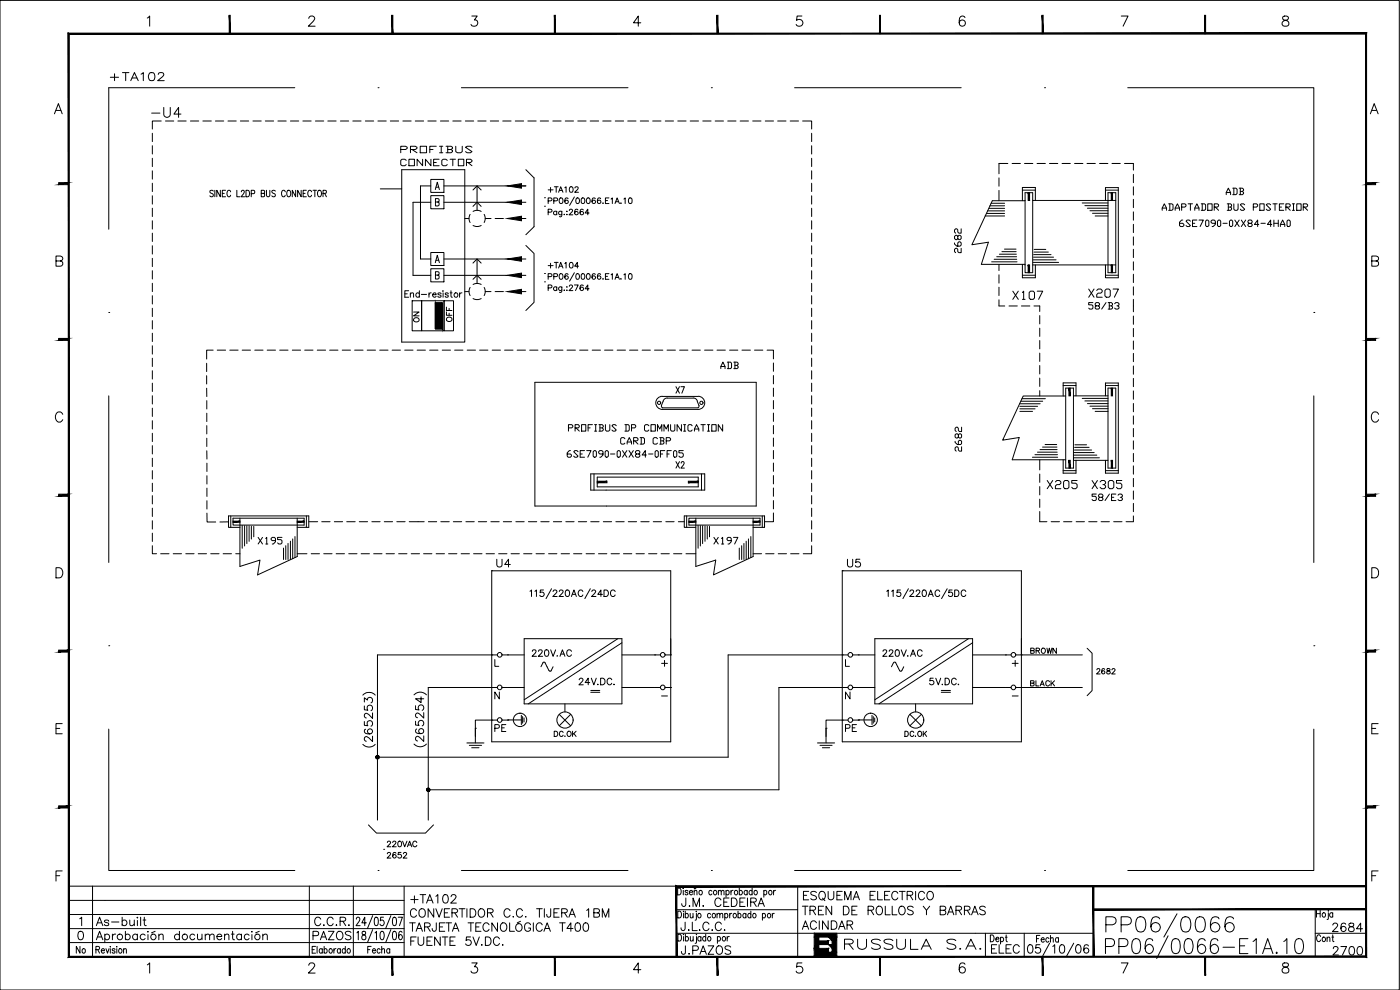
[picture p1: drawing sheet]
<svg xmlns="http://www.w3.org/2000/svg" width="420mm" height="297mm" viewBox="0 0 420 297" stroke-linecap="round" stroke-linejoin="round" font-family="sans-serif">
<!-- layer: 0 -->
<g fill="none" stroke="#000" stroke-width=".3">
<path d="M45.7 40v2.5M48.4 36.3h-2.7v2.4M57.1 36.3h2.5M60.9 36.3h2.5M64.6 36.3h2.5M68.4 36.3h2.5M72.1 36.3h2.5M75.9 36.3h2.5M79.6 36.3h2.5M83.4 36.3h2.5M87.2 36.3h2.5M90.9 36.3h2.5"/>
<path d="M94.7 36.3h2.5M98.4 36.3h2.5M102.2 36.3h2.4M105.9 36.3h2.5M109.6 36.3h2.5M113.4 36.3h2.5M117.1 36.3h2.5M120.9 36.3h2.5M124.6 36.3h2.5M128.4 36.3h2.5M132.2 36.3h2.5M135.9 36.3h2.5"/>
<path d="M139.7 36.3h2.5M143.4 36.3h2.5M147.2 36.3h2.4M150.9 36.3h2.5M154.6 36.3h2.5M158.4 36.3h2.5M162.1 36.3h2.5M165.9 36.3h2.5M169.6 36.3h2.5M173.4 36.3h2.5M177.1 36.3h2.6M180.9 36.3h2.5"/>
<path d="M184.7 36.3h2.5M188.4 36.3h2.5M192.2 36.3h2.4M195.9 36.3h2.5M199.6 36.3h2.5M203.4 36.3h2.5M207.1 36.3h2.5M210.9 36.3h2.5M214.6 36.3h2.5M218.4 36.3h2.5M222.1 36.3h2.5M225.9 36.3h2.5"/>
<path d="M229.7 36.3h2.5M233.4 36.3h2.5M237.2 36.3h2.4M240.9 36.3h2.7v2.4M243.6 40v2.5M45.7 43.7v2.5M45.7 47.5v2.5M45.7 51.3v2.4M45.7 55v2.5M45.7 58.7v2.5M64 57.3l-.3-.2-.7 .2 .1 .5 .9 .5-.1 .7h-.5l-.4-.3M64.5 57.1v1.9"/>
<path d="M66.1 57.1v1.9l-1-1.9v1.9M66.7 58h.6M67.7 57.1h-1v1.9h1M69.2 57.6a.57 .57 0 0 0-.7-.5 .57 .57 0 0 0-.4 .7v.5a.57 .57 0 0 0 .4 .7 .57 .57 0 0 0 .7-.4M71.1 57.1v1.9h.9M72.4 57.6l.3-.5 .5 .1 .1 .3-.2 .6-.8 .9h1.1M73.8 57.1a.98 .98 0 0 1 1.1 1 .98 .98 0 0 1-1.1 .9zM75.4 58.1l.9-.1v-.8l-.9-.1v1.9M78.4 58l.9-.1 .1-.6-1-.2v1.9l1-.1v-.7l-.3-.2M80 57.1v1.6l.4 .3 .5-.3 .1-1.6M82.6 57.3l-.3-.2-.7 .2 .3 .6 .6 .4a.46 .46 0 0 1-.2 .7l-.7-.3M85.6 57.6a.57 .57 0 0 0-.7-.5 .57 .57 0 0 0-.4 .7v.5a.57 .57 0 0 0 .4 .7 .57 .57 0 0 0 .7-.4"/>
<path d="M86.4 57.2l.1-.1a.99 .99 0 0 1 .8 1 .99 .99 0 0 1-.8 .9 1.34 1.34 0 0 1-.1-1.8zM88.7 57.1v1.9l-1-1.9v1.9M90.4 57.1v1.9l-1.1-1.9v1.9M91 58h.6M91.9 57.1h-.9v1.9h.9M93.5 57.6a.59 .59 0 0 0-.7-.5 .59 .59 0 0 0-.4 .7v.5a.59 .59 0 0 0 .4 .7 .59 .59 0 0 0 .7-.4M93.9 57.1h1.1M94.5 57.1v1.9M95.6 57.2l.2-.1a1.01 1.01 0 0 1 .7 1 1.01 1.01 0 0 1-.7 .9 1.29 1.29 0 0 1-.2-1.8zM96.9 58l.9-.1 .1-.6-1-.2v1.9M97.5 58l.5 1M114.1 56.7h6.5"/>
<path d="M120.6 50.9h18.9v51.7h-18.9zM129.3 55.8h-3.1v21.9h3.1M133.2 55.8h24.6M141.9 57l1.3-1.2 1.2 1.2M143.2 55.8v7.3M157.8 50.9l2.5 2.5v14.6l-2.5 2.4M243.6 43.7v2.5M243.6 47.5v2.5M243.6 51.3v2.4M243.6 55v2.5M243.6 58.7v2.5M299.8 53.4v2.5"/>
<path d="M299.8 57.1v3.1M302.5 49.1h-2.7v3M303.7 49.1h2.5M306.8 57.1h3.9M307.5 49.1h2.5M307.6 57.8h2.3v24h-2.3zM311.2 49.1h2.5M315 49.1h2.5M318.7 49.1h2.5M322.5 49.1h2.5M326.2 49.1h2.5M330 49.1h2.5"/>
<path d="M331.8 57.1h3.8M332.5 57.8h2.4v24h-2.4zM333.7 49.1h2.5M337.5 49.1h2.6v1.9M340.1 52.3v2.5M340.1 56v2.5M340.1 59.8v2.5M45.7 62.5v2.5M45.7 66.2v2.5M45.7 70v2.5M45.7 73.7v2.5M45.7 77.5v2.5"/>
<path d="M129.3 60.7h-5.3v21.9h5.3M133.2 77.7h24.6M133.2 60.7h24.6M139.5 65.6h1.2M141.9 61.9l1.3-1.2 1.2 1.2M141.9 78.9l1.3-1.2 1.2 1.2M143.2 77.7v7.3M145.6 65.6h1.8M148.6 65.6h2.5M152.4 65.6h2.5M156.1 65.6h1.7M157.8 73.6l2.5 2.5v14.6l-2.5 2.5"/>
<path d="M243.6 62.5v2.5M243.6 66.2v2.5M243.6 70v2.5M243.6 73.7v2.5M243.6 77.5v2.5M295.7 64.8h5.8M296 64h5.5M296.4 63.3h5.1M296.8 62.5h4.7M297.1 61.8h4.4M297.4 61h4.1M297.6 78.6h7.6"/>
<path d="M298.4 77.8h6.7M299.1 77h6M299.8 79.3v1.9M299.9 76.3h5.1M300.7 75.5h4.3M301.5 74.7h3.4M306.8 79.3v4h3.9v-3.8M307.6 60.1h.1M307.6 79.5h.1M307.6 60.2h-9.8l-6.1 13.2 4.9-.7-2.1 6.6h13.1M309.9 60.1h25M309.9 79.5h25"/>
<path d="M310 78.7h7.7M310.1 78h6.8M310.2 77.2h6M310.2 76.4h5.2M310.3 75.6h4.3M310.3 74.8h3.6M310.7 60.1v-3.9h-3.9v4M324.8 60.9h7.7M325.6 61.7h6.9M326.3 62.5h6.2M327.1 63.2h5.4M327.9 64h4.6"/>
<path d="M328.7 64.8h3.8M331.8 60.1v-3.8h3.8v27h-3.8v-3.8M340.1 63.6v2.5M340.1 67.3v2.5M340.1 71.1v2.5M340.1 74.8v2.5M340.1 78.6v2.5M45.7 81.2v2.5M45.7 85v2.5M45.7 88.7v2.5M45.7 92.5v2.5M45.7 96.2v2.5"/>
<path d="M45.7 100v2.5M121.5 88.2h.7M122.6 87.2h-1.1v2h1.1M123.1 88.3l.5-.4 .4 .1 .1 1.2M123.1 87.9v1.3M125.9 88.2a.59 .59 0 0 0-.9-.1 .59 .59 0 0 0 0 .9 .59 .59 0 0 0 .9-.1M125.9 87.2v2M126.4 88.3h1.6M128.7 87.9v1.3M129.4 87.9l-.4 .1-.3 .4M129.8 88.4h1.1v-.1a.59 .59 0 0 0-.9-.2 .59 .59 0 0 0 0 .9 .59 .59 0 0 0 .9-.1M132.4 88.2l-.4-.3-.5 .1v.3l.8 .3 .1 .3-.4 .3-.5-.1-.1-.2"/>
<path d="M133 87.2v.2zM133 87.9v1.3M133.2 82.6h24.6M134.5 88.2l-.3-.3-.5 .1v.3l.8 .3v.3l-.3 .3-.5-.1-.1-.2M135.1 87.9h.6M135.3 87.2v1.6l.1 .3 .4 .1M137.9 87.9v1.3M138.6 87.9l-.4 .1-.3 .4M139.5 87.5h1.2M141.9 83.8l1.3-1.2 1.2 1.2M145.6 87.5h1.8M148.6 87.5h2.5"/>
<path d="M152.4 87.5h2.5M156.1 87.5h1.7M243.6 81.2v2.5M243.6 85v2.5M243.6 88.7v2.5M243.6 92.5v2.5M243.6 96.2v2.5M243.6 100v2.5M299.8 89.9v1.9h1.7M299.8 82.5v2.4M299.8 86.2v2.5M306.8 82.6h3.9"/>
<path d="M312 91.8v1.7M312 94.7v2.5M312 98.5v2.5M326.7 86.7l1.6 2.5M328 90.8h-1.3v.7h1l.3 .3v.6l-.3 .3h-.7l-.3-.3M328.3 86.7l-1.6 2.5M329 91.8l-.3-.3 .3-.7h.6l.4 .3v.4l-.4 .3h-.6l-.3 .6 .3 .3h.6l.4-.3v-.3l-.4-.3M329.1 87.2l.5-.5h.8l.4 .5v.3l-.4 .5h-.8l-.5 .4v.8h1.7M331.6 87.2l.4-.5h.8l.4 .5v1.6l-.4 .4h-.8l-.4-.4zM331.8 82.6h3.8M331.9 90.8l-1.3 1.9M332.6 90.8h.9l.4 .3v.4l-.4 .3"/>
<path d="M332.9 91.8h.6l.4 .3v.3l-.4 .3h-.9M332.9 90.8v1.9M334.1 86.7h1.6l-1.3 2.5M334.5 91.1l.4-.3h.6l.3 .3v.4l-.6 .3M335.5 91.8l.3 .3v.3l-.3 .3h-.6l-.4-.3M340.1 82.3v2.5M340.1 86v2.5M340.1 89.8v3.7M340.1 94.8v2.5M340.1 98.5v2.5M45.7 103.7v2.5M45.7 107.5v2.5"/>
<path d="M45.7 111.2v2.5M45.7 115v2.5M45.7 118.7v2.5M62 109v2.5M62 112.7v2.5M62 116.5l.1 2.5M64 105.1h-2v2.6M65.2 105.1h2.5M69 105.1h2.5M72.7 105.1h2.5M76.5 105.1h2.5M80.2 105.1h2.5"/>
<path d="M83.9 105.1h2.5M87.7 105.1h2.5M91.4 105.1h2.5M95.2 105.1h2.5M98.9 105.1h2.5M102.7 105.1h2.5M106.4 105.1h2.6M110.2 105.1h2.5M114 105.1h2.5M117.7 105.1h2.5M121.5 105.1h2.5M125.2 105.1h2.5"/>
<path d="M128.9 105.1h2.5M132.7 105.1h2.5M136.4 105.1h2.5M140.2 105.1h2.5M143.9 105.1h2.5M147.7 105.1h2.5M151.4 105.1h2.6M155.2 105.1h2.5M159 105.1h2.5M160.5 114.7h66.4v37.1h-66.4zM162.7 105.1h2.5M166.5 105.1h2.5"/>
<path d="M170.2 105.1h2.5M173.9 105.1h2.5M177.7 105.1h2.5M181.4 105.1h2.5M185.2 105.1h2.5M188.9 105.1h2.5M192.7 105.1h2.5M196.4 105.1h2.5M200.2 105.1h2.5M200.2 119.4l-.6 .2a3 3 0 0 0-1.1 2.3l.3 .4M204 105.1h2.5M207.7 105.1h2.5"/>
<path d="M208.1 119.4l.9 .4 .3 .6M209.5 118.9h-10.7a1.97 1.97 0 0 0-2 2 1.97 1.97 0 0 0 2 1.9h10.7M209.5 118.9a1.97 1.97 0 0 1 2 2 1.97 1.97 0 0 1-2 1.9M211.5 105.1h2.5M215.2 105.1h2.5M218.9 105.1h2.5M222.7 105.1h2.5M226.4 105.1h2.5M230.2 105.1h1.9v2.6M232.1 108.9v2.5M232.1 112.7v2.5M232.1 116.4v2.5"/>
<path d="M243.6 103.7v2.5M243.6 107.5v2.5M243.6 111.2v2.5M243.6 115v2.5M243.6 118.7v2.5M306.7 119.6h7M312 102.2v2.5M312 105.9v2.5M312 109.7v2.5M312 113.4v2.5M312 117.2v1.6M319.1 115.7h3.8"/>
<path d="M319.8 118.8h-12.7l-6.2 13.3 5-.8-2.1 6.7h16M319.8 116.4h2.4v24h-2.4zM322.2 118.8h10.3M322.9 118.8v-3.9h-3.8v3.9M324.8 119.5h7.7M331.8 118.8v-3.9h3.8v27.1h-3.8v-3.9M331.8 115.7h3.8M332.5 116.4h2.4v24h-2.4zM340.1 102.3v2.5M340.1 106v2.5M340.1 109.8v2.5M340.1 113.5v2.5"/>
<path d="M340.1 117.3v2.5M45.7 122.5v2.5M45.7 126.2v2.5M45.7 130v2.5M45.7 133.7v2.5M45.7 137.5v2.5M62.1 135.2v2.5M62.1 120.2v2.5M62.1 124v2.5M62.1 127.7v2.5M62.1 131.5v2.5M62.1 139v2.5"/>
<path d="M198.8 122.4h10.7M209.3 120.4l.5 1.5-.3 .4M232.1 120.2v2.5M232.1 123.9v2.5M232.1 127.7v2.5M232.1 131.4v2.5M232.1 135.2v2.5M232.1 138.9v2.5M243.6 122.5v2.5M243.6 126.2v2.5M243.6 130v2.5M243.6 133.7v2.5"/>
<path d="M243.6 137.5v2.5M306.1 121.1h6.1M306.1 121.9h5.3M306.1 122.7h4.5M306.1 123.4h3.8M306.4 120.4h6.5M309.8 137.2h7.6M310.6 136.4h6.8M311.4 135.7h5.9M312 138v3M312.1 134.9h5.1M312.9 134.1h4.3"/>
<path d="M313.6 133.4h3.5M319.1 138v4M322.2 138.1h10.3M322.3 137.4h7.6M322.3 136.6h6.9M322.4 135.8h6M322.5 135h5.1M322.5 134.2h4.4M322.6 133.5h3.5M322.9 138.1v3.9M325.6 120.3h6.9M326.3 121.1h6.2"/>
<path d="M327.1 121.9h5.4M327.9 122.6h4.6M328.7 123.4h3.8M340.1 121.1v2.5M340.1 124.8v2.5M340.1 128.6v2.4M340.1 132.3v2.5M340.1 136v2.5M340.1 139.8v2.5M45.7 141.2v2.5M45.7 145v2.5M45.7 148.7v2.5"/>
<path d="M45.7 152.5v2.5M45.7 156.2v2.5M45.7 160v2.5M62.1 154v2.6h2.6M62.1 142.7v2.5M62.1 146.5v2.5M62.1 150.2v2.5M68.6 156.6h-2.6M69.3 154.8v3.4M69.9 155.5h21.4v2.1h-21.4zM72 155.5v14.5l6-2-.7 4.5 11.9-5.5v-11.5M72 158.2h-3.4v-3.4h24.1v3.4h-3.5"/>
<path d="M72.7 157.7v6.8M73.4 157.7v6.1M74.1 157.8v5.3M74.8 157.8v4.6M75.4 157.9v3.8M76.2 157.9v3.2M91.9 154.8v3.4M92.7 156.5h2.6M96.6 156.5h2.5M100.3 156.5h2.5M104.1 156.5h2.5M107.8 156.5h2.5"/>
<path d="M111.6 156.5h2.5M115.3 156.5h2.5M119.1 156.5h2.5M122.8 156.5h4.5M128.6 156.5h2.5M132.3 156.5h2.5M136.1 156.5h2.5M139.8 156.5h2.5M143.6 156.5h2.4M147.3 156.5h2.5M151 156.5h2.5M154.8 156.5h2.5"/>
<path d="M158.6 156.5h2.5M162.3 156.5h2.5M166.1 156.5h2.5M169.8 156.5h2.5M173.6 156.5h2.5M177.3 156.5h2.5M177.3 142.2h34.2v4.9h-34.2zM178.3 142.2v4.9M179.2 143.2h30.3v2.9h-30.3zM181.1 156.5h2.5M184.8 156.5h2.5M188.6 156.5h2.5"/>
<path d="M192.3 156.5h2.5M196 156.5h2.5M199.8 156.5h2.5M203.6 156.5h1.8M206.1 154.8v3.4M206.8 155.5h21.3v2.1h-21.3zM208.8 155.5v14.5l6-2-.7 4.5 11.9-5.5v-11.5M208.8 158.2h-3.4v-3.4h24v3.4h-3.4M209.5 157.7v6.8M210.2 157.7v6.1M210.5 142.2v4.9M210.9 157.8v5.3"/>
<path d="M211.6 157.8v4.6M212.3 157.9v3.8M212.9 157.9v3.2M228.8 154.8v3.4M232.1 153.9v2.6h-2.7M232.1 142.7v2.5M232.1 146.4v2.5M232.1 150.2v2.5M243.6 141.2v2.5M243.6 145v2.5M243.6 148.7v2.5M243.6 152.5v2.5"/>
<path d="M243.6 156.2v2.5M243.6 160v2.5M312 153.5v3h2.2M312 149.8v2.5M315.5 156.5h2.5M319.1 141.2h3.8M319.2 156.5h2.5M323 156.5h2.5M326.7 156.5h2.5M327.7 144.2l1.7 2.4M329 148.2h-1.3v.7h1l.3 .3v.7l-.3 .3h-.7l-.3-.3M329.4 144.2l-1.7 2.4"/>
<path d="M330 149.2l-.3-.3 .3-.7h.7l.3 .4v.3l-.3 .3h-.7l-.3 .3 .3 .7h.7l.3-.3v-.4l-.3-.3M330.2 144.6l.4-.4h.8l.4 .4v.4l-.4 .4h-.4M330.5 156.5h2.5M331.4 145.4l.4 .4v.4l-.4 .4h-.8l-.4-.4M331.8 141.2h3.8M332.6 144.6l.4-.4h.8l.5 .4v1.6l-.5 .4h-.8l-.4-.4zM333 148.2l-1.4 2M333.6 149.2h.7M334.2 156.5h2.5M334.9 148.2h-1.3v2h1.3M335.5 148.6l.4-.4h.6l.3 .4v.3l-.6 .3M336.5 149.2l.3 .3v.4l-.3 .3h-.6l-.4-.3"/>
<path d="M336.7 144.2h-1.6v.8h1.2l.4 .4v.8l-.4 .4h-.9l-.3-.4M340.1 154.8v1.7h-2.2M340.1 143.5v2.5M340.1 147.3v2.5M340.1 151v2.5M45.7 163.7v2.4h1.3M48.2 166.1h2.5M52 166.1h2.5M55.8 166.1h2.5M59.5 166.1h2.5M63.2 166.1h2.5M67 166.1h2.5"/>
<path d="M70.7 166.1h1.3M85.1 164.5v3.4M85.8 163.7v4.2M86.4 163.1v4.8M87.2 162.4v5.5M87.8 161.7v5.9M88.5 161v6.3M89.2 166.1h2.9M93.4 166.1h2.5M97.2 166.1h2.5M100.9 166.1h2.5M104.6 166.1h2.5"/>
<path d="M108.4 166.1h2.5M112.1 166.1h2.5M115.9 166.1h2.5M119.6 166.1h2.5M123.4 166.1h2.5M127.1 166.1h2.5M130.9 166.1h2.5M134.6 166.1h2.5M138.4 166.1h2.5M142.1 166.1h2.6M147.6 171.3h53.7v51.3h-53.7zM157.1 166.1h2.5"/>
<path d="M159 177.4l.5-.4v2M160.5 177.4l.5-.4v2M160.9 166.1h2.5M163.1 177h-.9l-.1 .9a.69 .69 0 0 1 1-.1 .69 .69 0 0 1-.1 1.1 .69 .69 0 0 1-1-.3M164.6 166.1h2.5M165.5 176.6l-1.6 3M166 177.5l.4-.5 .5 .1 .2 .3-.3 .6-.9 1h1.3M167.9 177.5l.3-.5 .6 .1 .2 .3-.3 .6-.9 1h1.3M168.4 166.1h2.5M169.9 177.1a.64 .64 0 0 1 1 .3v.5a.83 .83 0 0 1-.7 1.1 1.24 1.24 0 0 1-.3-1.9zM171.5 179l.8-2 .7 2M171.8 178.3h.9"/>
<path d="M172.1 166.1h2.5M174.9 177.5a.72 .72 0 0 0-.8-.5 .72 .72 0 0 0-.6 .7v.5a.72 .72 0 0 0 .6 .8 .72 .72 0 0 0 .8-.5M175.9 166.1h2.5M177.2 176.6l-1.7 3M177.6 177.5l.4-.5 .6 .1 .2 .3-.3 .6-1 1h1.4M179.6 166.1h2.5M180.8 178.3h-1.4l.9-1.3v2M181.3 177h.6a1.02 1.02 0 0 1 .7 1 1.02 1.02 0 0 1-.7 1h-.6zM183.4 166.1h2.5M184.6 177.5a.72 .72 0 0 0-.8-.5 .72 .72 0 0 0-.6 .7v.5a.72 .72 0 0 0 .6 .8 .72 .72 0 0 0 .8-.5M187.1 166.1h2.5M190.9 166.1h2.5"/>
<path d="M194.6 166.1h2.5M198.4 166.1h2.5M202.1 166.1h2.5M205.9 166.1h2.9M221.9 164.5v3.4M222.6 163.7v4.2M223.3 163.1v4.8M223.9 162.4v5.5M224.6 161.7v5.9M225.3 161v6.3M226 166.1h2.6M229.8 166.1h2.5"/>
<path d="M233.6 166.1h2.5M237.3 166.1h2.5M243.6 163.7v2.4h-2.6M252.8 171.3h53.7v51.3h-53.7zM266.1 177.4l.5-.4v2M267.6 177.4l.5-.4v2M270.2 177h-.9l-.1 .9a.67 .67 0 0 1 1-.1 .67 .67 0 0 1-.1 1.1 .67 .67 0 0 1-1-.3M272.6 176.6l-1.6 3M273.1 177.5l.4-.5 .5 .1 .2 .3-.3 .6-.9 1h1.3M275 177.5l.3-.5 .6 .1 .2 .3-.3 .6-.9 1h1.3M277 177.1a.64 .64 0 0 1 .9 .3l.1 .5a.89 .89 0 0 1-.7 1.1 1.29 1.29 0 0 1-.3-1.9zM278.6 179l.7-2 .8 2"/>
<path d="M278.8 178.3h1M282 177.5a.72 .72 0 0 0-.8-.5 .72 .72 0 0 0-.6 .7v.5a.72 .72 0 0 0 .6 .8 .72 .72 0 0 0 .8-.5M284.3 176.6l-1.7 3M285.7 177h-.9l-.1 .9a.67 .67 0 0 1 1.1-.1 .67 .67 0 0 1-.2 1.1 .67 .67 0 0 1-1-.3M286.5 177h.6a1.04 1.04 0 0 1 .7 1 1.04 1.04 0 0 1-.7 1h-.6zM289.9 177.5a.72 .72 0 0 0-.9-.5 .72 .72 0 0 0-.5 .7v.5a.72 .72 0 0 0 .5 .8 .72 .72 0 0 0 .9-.5M147.6 196.5h1.6M150.7 196.5h1.6M152.4 196.5h4.9M157.3 191.6h29.3v19.6h-29.3zM185.4 191.6l-28.1 18.4M186.6 192.9l-28.1 18.3"/>
<path d="M186.6 196.5h9.8M252.8 196.5h1.7M255.9 196.5h1.7M257.7 196.5h4.9M262.6 191.6h29.3v19.6h-29.3zM290.7 191.6l-28.1 18.4M291.9 196.5h9.7M291.9 192.9l-28.1 18.3M326.3 194.5l1.4 1.5v11.2l-1.4 1.5M147.6 216.1h-4.9v4.9M147.6 206.3h1.6M150.7 206.3h1.6"/>
<path d="M152.4 206.3h4.9M167.8 214.3l3.5 3.5M169.5 211.2v2.4M171.3 214.3l-3.5 3.5M173.8 203.9l.4-.4h.4l.4 .6-1.3 1.4h1.3M177 204.8h-1.4l.9-1.3v2M177.5 203.5l.7 2 .7-2M179.4 205.3v.2l.1-.2M180.3 203.5h.6a1.08 1.08 0 0 1 .7 1 1.08 1.08 0 0 1-.7 1h-.6zM183.6 203.9a.72 .72 0 0 0-.8-.4 .72 .72 0 0 0-.6 .7v.5a.72 .72 0 0 0 .6 .8 .72 .72 0 0 0 .8-.5M184.3 205.3v.2l.1-.2M186.6 206.3h9.8"/>
<path d="M196.5 206.3h1.7M199.6 206.3h1.7M252.8 216.1h-4.9v4.9M252.8 206.3h1.7M255.9 206.3h1.7M257.7 206.3h4.9M273 214.3l3.5 3.5M274.8 211.2v2.4M276.5 214.3l-3.5 3.5M280.1 203.5h-1v.8a.7 .7 0 0 1 1 0 .7 .7 0 0 1-.1 1 .7 .7 0 0 1-1-.2M280.8 203.5l.8 2 .7-2M282.8 205.3v.2l.1-.2"/>
<path d="M283.6 203.5h.7a1.06 1.06 0 0 1 .7 1 1.06 1.06 0 0 1-.7 1h-.7zM287 203.9a.72 .72 0 0 0-.9-.4 .72 .72 0 0 0-.5 .7v.5a.72 .72 0 0 0 .5 .8 .72 .72 0 0 0 .9-.5M287.6 205.3v.2l.1-.2M291.9 206.3h9.7M301.8 206.3h1.6M304.8 206.3h1.7M110.6 247.5l2.4 2.5h14.7l2.4-2.5"/>
<circle cx="136.8" cy="88.5" r=".63"/>
<circle cx="197.8" cy="120.9" r=".49"/>
<circle cx="210.5" cy="120.9" r=".49"/>
<circle cx="169.6" cy="216" r="2.43"/>
<circle cx="274.8" cy="216" r="2.43"/>
</g>
<g fill="#000" stroke="#000" stroke-width=".3">
<path d="M152.3 55.8l4.2-.7v1.4zM152.3 60.7l4.2-.7v1.4zM152.3 65.6l4.2-.7v1.3zM152.3 77.7l4.2-.7v1.4zM152.3 82.6l4.2-.7v1.4zM152.3 87.5l4.2-.7v1.4z"/>
<path d="M308.6 57.8l.4 2.3v-2.3zM308.6 57.8l.4 2.3h-.4z"/>
<path d="M333.5 57.8l.4 2.3v-2.3zM333.5 57.8l.4 2.3h-.4z"/>
<path d="M308.6 79.5l.4 2.3v-2.3zM308.6 79.5l.4 2.3h-.4z"/>
<path d="M333.5 79.5l.4 2.3v-2.3zM333.5 79.5l.4 2.3h-.4z"/>
<path d="M320.8 116.4l.4 2.4v-2.4zM320.8 116.4l.4 2.4h-.4z"/>
<path d="M333.5 116.4l.4 2.4v-2.4zM333.5 116.4l.4 2.4h-.4z"/>
<path d="M320.8 138.1l.4 2.3v-2.3zM320.8 138.1l.4 2.3h-.4z"/>
<path d="M333.5 138.1l.4 2.3v-2.3zM333.5 138.1l.4 2.3h-.4z"/>
<path d="M69.9 156.7h2.1v-.3zM69.9 156.4h2.1l-2.1 .3z"/>
<path d="M89.2 156.7h2.1v-.3zM89.2 156.4h2.1l-2.1 .3z"/>
<path d="M179.2 144.4v.5l3-.5zM179.2 144.9l3-.5v.5z"/>
<path d="M206.6 144.4v.5l2.9-.5zM206.6 144.9l2.9-.5v.5z"/>
<path d="M206.8 156.7h2v-.3zM206.8 156.4h2l-2 .3z"/>
<path d="M226 156.7h2.1v-.3zM226 156.4h2.1l-2.1 .3z"/>
<path d="M112.8 227.2l.1 .2 .4-.2zM112.9 227.4l.4-.2-.3 .4zM113.3 227.2l-.3 .4 .3 .1z"/>
<path d="M113 226.8l.3 .4v-.5zM113 226.8l.3 .4-.4-.3zM112.9 226.9l-.1 .3h.5z"/>
<path d="M113.3 227.2v.5l.2-.1zM113.3 227.2l.4 .2-.2 .2zM113.3 227.2l.4 .2v-.2z"/>
<path d="M113.3 227.2h.4v-.3zM113.5 226.8l.2 .1-.4 .3zM113.3 226.7v.5l.2-.4z"/>
<path d="M128.1 237v.2l.4-.2zM128.1 237.2l.4-.2-.2 .4zM128.5 237l-.2 .4h.2z"/>
<path d="M128.3 236.5l.2 .5v-.5zM128.1 236.7l.2-.2 .2 .5zM128.1 236.7v.3h.4z"/>
<path d="M128.5 237v.4h.3zM128.5 237l.4 .2-.1 .2zM128.5 237l.4 .2 .1-.2z"/>
<path d="M128.5 237h.5l-.1-.3zM128.8 236.5l.1 .2-.4 .3zM128.5 236.5v.5l.3-.5z"/>
</g>
<!-- layer: 2 -->
<g fill="none" stroke="#000" stroke-width=".3">
<path d="M88.5 26.3h-55.9v42.5M113.5 26.3h.1M138.5 26.3h50M213.5 26.3h.1M238.5 26.3h50M313.5 26.3h.1M338.5 26.3h55.8v42.5M32.6 93.8h.1M123.7 90.2h2.8v9.1h-2.8zM126.5 90.2h6.8v9.1h-6.8zM130.6 90.9h2.1v7.8h-2.1zM133.3 90.2h2.8v9.1h-2.8z"/>
<path d="M394.3 93.8h.1M32.6 118.8v50M394.3 118.8v50M32.6 193.7h.1M113.3 196.5h34.3M218.5 196.5h34.3M394.3 193.7h.1M32.6 218.8v42.4h55.9M108.9 208.6a2.54 2.54 0 0 1 3.7 0M109.3 216.5v1.1l1.1 .1a.87 .87 0 0 1 0-1.3 .87 .87 0 0 1 1.3 .2 .87 .87 0 0 1-.4 1.3M109.3 211.8v1.2l1.1 .1a.87 .87 0 0 1 0-1.3 .87 .87 0 0 1 1.3 .2 .87 .87 0 0 1-.4 1.2M109.3 210.6v-1.2l1 .6a.82 .82 0 0 1 1.3-.5 .82 .82 0 0 1-.3 1.4"/>
<path d="M109.7 218.8a.66 .66 0 0 0-.2 1 1.36 1.36 0 0 0 2.3-.4 .75 .75 0 0 0-.8-.7 .75 .75 0 0 0-.7 .7 .75 .75 0 0 0 .7 .8M111.8 213.9v1.6l-1.1-1.1-.9-.4-.3 .2-.2 .8 .6 .4M124.2 208.5a2.54 2.54 0 0 1 3.8 0M124.7 216.4v1.1l1.1 .2a.87 .87 0 0 1 0-1.4 .87 .87 0 0 1 1.3 .2 .87 .87 0 0 1-.4 1.3M124.7 211.7v1.2l1.1 .1a.87 .87 0 0 1 0-1.3 .87 .87 0 0 1 1.3 .2 .87 .87 0 0 1-.4 1.2M125.1 218.7a.7 .7 0 0 0-.4 .7 .7 .7 0 0 0 .5 .6 1.4 1.4 0 0 0 2-.6 .76 .76 0 0 0-.8-.8 .76 .76 0 0 0-.8 .7 .76 .76 0 0 0 .8 .8M126.4 209.1v1.7l-1.7-1.1h2.5M127.2 213.8v1.7l-1.2-1.2-.8-.4-.5 .5v.5l.6 .4M128.5 206.3h19.1M142.7 218.5v4.4M152.4 216h4.1M156.5 214.6v2.8"/>
<path d="M156.8 215v2M157.3 215.4v1.2M164.2 200.1l.7 1.3 .5-.2M166 200.1l-.6 1.1M177.3 207.2h2.7M233.8 206.3h19M247.9 218.5v4.4M257.7 216h4M261.7 214.6v2.8M262.1 215v2M262.5 215.4v1.2M269.4 200.1l.6 1.1 .3 .2 .3-.2 .6-1.1"/>
<path d="M282.5 207.2h2.7M394.3 218.8v42.4h-55.8M108.9 223.3a2.54 2.54 0 0 0 3.7 0M111.8 220.9v1.6l-1.1-1.2-.9-.3-.3 .2-.2 .7 .6 .5M113.3 227.2h105.2M124.2 223.3a2.54 2.54 0 0 0 3.8 0M127.2 220.8v1.6l-1.2-1.1-.8-.4-.5 .5v.5l.6 .4M128.5 237h105.3M140.1 222.9h5.1M140.8 223.6h3.7M141.6 224.4h2.2M245.3 222.9h5.2"/>
<path d="M246.1 223.6h3.6M246.8 224.4h2.2M113.5 261.2h.1M138.5 261.2h50M213.5 261.2h.1M238.5 261.2h50M313.5 261.2h.1M245.7 281.2v1.1M245.7 283.4v1.2"/>
<circle cx="150" cy="196.5" r=".7"/>
<circle cx="255.2" cy="196.5" r=".7"/>
<circle cx="150" cy="206.3" r=".7"/>
<circle cx="156.1" cy="216" r="2.01"/>
<circle cx="198.9" cy="206.3" r=".7"/>
<circle cx="255.2" cy="206.3" r=".7"/>
<circle cx="261.3" cy="216" r="2.01"/>
<circle cx="304.1" cy="206.3" r=".7"/>
</g>
<g fill="#000" stroke="#000" stroke-width=".3">
<path d="M248.6 283.4h1.1v1.2zM248.6 281.2h1.1v1.1z"/>
<path d="M130.7 90.9l2.1 7.8v-7.8zM130.7 90.9l2.1 7.8h-2.1z"/>
<path d="M245.7 281.2l-1.4 3.4h1.4zM244.3 281.2h1.4l-1.4 3.4z"/>
<path d="M245.7 282.3v1.1l2.9-1.1zM245.7 283.4l2.9-1.1v1.1z"/>
<path d="M244.3 286.8l4.3-2.2v2.2zM244.3 284.6v2.2l4.3-2.2z"/>
<path d="M249.7 281.2v4.5l1.4-4.5zM251.1 281.2v4.5h-1.4z"/>
<path d="M248.6 285.7l2.5 1.1v-1.1zM248.6 285.7l2.5 1.1h-2.5z"/>
</g>
<!-- layer: 102 -->
<g fill="none" stroke="#000" stroke-width=".3">
<path d="M129.3 53.8h3.9v3.9h-3.9zM129.3 58.7h3.9v3.9h-3.9zM130.6 56.9l.6-2.2 .7 2.2M130.9 56.2h.8M129.3 75.8h3.9v3.9h-3.9zM130.6 78.8l.6-2.2 .7 2.2M130.7 60.6l1-.1v-.8l-1-.1v2.2l1-.2v-.8l-.3-.2M130.9 78.1h.8M141.1 64.3l-.3 1 .3 1.5M142 67.6l1.4 .4 1-.4M142 63.4l1.4-.3 1 .3M145.3 64.3l.3 1-.3 1.5"/>
<path d="M129.3 80.6h3.9v4h-3.9zM130.7 82.5h1v-.9l-1-.1v2.2l1-.2v-.8l-.3-.2M141.1 86.3l-.3 .9 .3 1.5M142 89.6l1.4 .3 1-.3M142 85.4l1.4-.4 1 .4M145.3 86.3l.3 .9-.3 1.5"/>
</g>
<!-- layer: NODE -->
<g fill="none" stroke="#000" stroke-width=".3">
<path d="M163.4 61.9h.1M163.4 84.6h.1M147.6 196.5h.1M152.3 196.5h.1M252.8 196.5h.1M257.6 196.5h.1M142.7 218.5h.1M147.6 206.3h.1M152.3 206.3h.1M196.5 206.3h.1M201.3 206.3h.1M247.9 218.5h.1"/>
<path d="M252.8 206.3h.1M257.6 206.3h.1M301.8 206.3h.1"/>
</g>
<!-- layer: 8 -->
<g fill="none" stroke="#000" stroke-width=".3">
<path d="M164.5 63.7l1.1-.2v-.6l-1.1-.1v1.7M167.1 63.6a.55 .55 0 0 0-.8-.1 .55 .55 0 0 0 0 .8 .55 .55 0 0 0 .8-.1M167.1 63.4v1.1M168.6 63.4l-.1 1.5-.6 .1M168.6 63.6a.55 .55 0 0 0-.8-.1 .55 .55 0 0 0 0 .8 .55 .55 0 0 0 .8-.1M169.3 64.3v.2zM170.1 63.4v.1zM170.1 64.3v.2zM170.9 63.2l.3-.4 .6 .3-1 1.4h1.1M173.4 63v-.1a.83 .83 0 0 0-1 .6 .83 .83 0 0 0 .5 1 .53 .53 0 0 0 .6-.5 .53 .53 0 0 0-.5-.6 .53 .53 0 0 0-.5 .5M175 63v-.1a.83 .83 0 0 0-1 .6 .83 .83 0 0 0 .5 1 .53 .53 0 0 0 .6-.5 .53 .53 0 0 0-.5-.6 .53 .53 0 0 0-.5 .5M176.8 63.9h-1.2l.8-1.1v1.7"/>
<path d="M164.5 86.4l1-.1 .1-.6-1.1-.2v1.7M167.1 86.3a.54 .54 0 0 0-.8-.1 .54 .54 0 0 0 0 .8 .54 .54 0 0 0 .8-.1M167.1 86v1.2M168.6 86l-.1 1.6-.6 .1M168.6 86.3a.54 .54 0 0 0-.8-.1 .54 .54 0 0 0 0 .8 .54 .54 0 0 0 .8-.1M169.3 87v.2zM170.1 86.1h.1zM170.1 87v.2zM170.9 85.9l.3-.4 .6 .3-1 1.4h1.1M172.4 85.5h1.1l-.8 1.7M175 85.8v-.2a.83 .83 0 0 0-1 .6 .83 .83 0 0 0 .5 1 .53 .53 0 0 0 .6-.5 .53 .53 0 0 0-.5-.6 .53 .53 0 0 0-.5 .5M176.8 86.6h-1.2l.8-1.1v1.7"/>
<path d="M148.5 197.9v2h1.2M253.7 197.9v2h1.2M149.9 207.6v2.1l-1.4-2.1v2.1M255.1 207.6v2.1l-1.4-2.1v2.1"/>
</g>
<!-- layer: 4 -->
<path d="M177.3 207.7h2.7M282.5 207.7h2.7" fill="none" stroke="#000" stroke-width=".3"/>
<!-- layer: DIBUJO -->
<path d="M0 .1h419.9v296.9h-419.9zM113.3 196.5v49.6M218.5 196.5v30.7M306.5 196.5h18.3M128.5 206.3v39.8M233.8 206.3v30.7M306.5 206.3h18.3" fill="none" stroke="#000" stroke-width=".3"/>
<!-- layer: 1 -->
<g fill="none" stroke="#000" stroke-width=".3">
<path d="M44.2 5.4l.7-.6v3.1M92.7 5.5l.6-.7 .8 .2a.66 .66 0 0 1 .2 1l-1.8 1.9h2.1M141.6 4.8h1.6l-.8 1.2a.97 .97 0 0 1 1 1.1 .97 .97 0 0 1-1.3 .8l-.5-.2-.2-.4M192.3 6.8h-2.2l1.5-2v3.1M240.7 4.8h-1.5l-.1 1.3a1.09 1.09 0 0 1 1.6 0 1.09 1.09 0 0 1-.2 1.6 1.09 1.09 0 0 1-1.6-.4M289.6 5.3a.86 .86 0 0 0-1.3-.3 2.39 2.39 0 0 0 0 2.7 .94 .94 0 0 0 1.4-.4 .94 .94 0 0 0-.7-1.3 .94 .94 0 0 0-1.1 .8M336.5 4.8h2l-1.4 3.1M385.1 5a.64 .64 0 0 0 .3 1 1.11 1.11 0 0 1 1.1 .3 1.11 1.11 0 0 1 .2 1.3 1.09 1.09 0 0 1-1.2 .3 1.09 1.09 0 0 1-.7-1.1 2.03 2.03 0 0 1 1.7-1l.2-.5a1.11 1.11 0 0 0-1.6-.3zM16.3 34.1l1.2-3 1.2 3M16.8 33.1h1.4M411.3 34.1l1.1-3 1.2 3M411.7 33.1h1.4"/>
<path d="M16.8 78.3h1.3a.8 .8 0 0 0 .7-.9l-.7-.6h-1.3v3.1h1.3a.79 .79 0 0 0 .7-.6 .79 .79 0 0 0-.3-.9l-.4-.1M411.7 78.3l1.7-.2 .3-.4-.1-.6-.6-.3h-1.3v3.1l1.7-.2a.79 .79 0 0 0 .3-.8 .79 .79 0 0 0-.7-.6M18.8 124.3a1.14 1.14 0 0 0-1.2-.7 1.14 1.14 0 0 0-1 1.1 1.34 1.34 0 0 0 .3 1.5 1.34 1.34 0 0 0 1.5 .3l.4-.6M413.7 124.3a1.11 1.11 0 0 0-1.2-.7 1.11 1.11 0 0 0-.9 1.1 1.34 1.34 0 0 0 .3 1.5 1.34 1.34 0 0 0 1.4 .3l.4-.6M16.8 170.3h1a1.63 1.63 0 0 1 1.1 1.6 1.63 1.63 0 0 1-1.1 1.5h-1zM411.7 170.3h1a1.63 1.63 0 0 1 1.1 1.6 1.63 1.63 0 0 1-1.1 1.5h-1zM16.8 218.6h1.1M18.7 217.1h-1.9v3.1h1.9M411.7 218.6h1.2M413.6 217.1h-1.9v3.1h1.9M16.8 262.7h1.1M18.7 261.3h-1.9v3.1"/>
<path d="M20.7 270.2h100.6M20.7 274.4h100.6M20.7 278.6h100.6M20.8 265.9h182.2M27.8 265.9v21.1M92.8 265.9v21.1M106 265.9v21.1M121.3 265.9v21.1M203 273h36.4M203.4 273.4a1.1 1.1 0 0 1 1.1 .6 1.1 1.1 0 0 1-.3 1.3l-.8 .1zM205.1 274.1v1.3M205.7 274.3l.1-.2a.61 .61 0 0 1 .8 .6 .61 .61 0 0 1-.8 .6l-.1-.2"/>
<path d="M205.7 273.4v2M207.1 274.1l.1 1.2 .4 .1 .4-.4M208 274.1v1.3M209 274.1v1.6l-.4 .4M213.3 274.3l-.2-.2a.61 .61 0 0 0-.8 .6 .61 .61 0 0 0 .8 .6l.2-.2M215.2 274.4l.4-.3h.4v1.3M215.2 274.1v1.3M216 274.4l.5-.3h.3l.1 1.3M217.5 274.3l.2-.2a.61 .61 0 0 1 .7 .6 .61 .61 0 0 1-.7 .6l-.2-.2M217.5 274.1v2M219 274.1v1.3M221.5 274.3l.1-.2a.61 .61 0 0 1 .8 .6 .61 .61 0 0 1-.8 .6l-.1-.2"/>
<path d="M221.5 273.4v2M223.9 274.3l-.2-.2a.62 .62 0 0 0-.8 .6 .62 .62 0 0 0 .8 .6l.2-.2M223.9 274.1v1.3M225.3 274.3l-.1-.2a.61 .61 0 0 0-.8 .6 .61 .61 0 0 0 .8 .6l.1-.2M225.3 273.4v2M228.8 274.3l.2-.2a.61 .61 0 0 1 .7 .6 .61 .61 0 0 1-.7 .6l-.2-.2M228.8 274.1v2M231.8 274.1v1.3M232.8 267.2h-.4l-.2 .5M239.4 265.9v21.1M394.7 272.8v14.2M395.1 273.2v2"/>
<path d="M395.1 274.1h1.1M396.2 273.2v2M398.7 273.2v.2zM398.7 273.8l-.1 2-.3 .1M400 274.1l-.2-.1a.61 .61 0 0 0-.8 .5 .61 .61 0 0 0 .8 .6l.2-.2M400 273.8v1.4M411.7 262.7h1.2M413.6 261.3h-1.9v3.1M20.7 282.8h100.6M28.8 284.9l.9-.1 .2-.2-.2-.6h-.9v2M29.3 284.9l.6 1.1M30.4 285.2h.9l-.1-.5a.62 .62 0 0 0-.8 .6 .62 .62 0 0 0 .8 .6l.1-.2"/>
<path d="M31.8 284.6l.5 1.4 .4-1.4M33.1 284v.2zM33.1 284.6v1.4M34.5 284.9l-.3-.3-.5 .3 .8 .5v.5l-.5 .1-.3-.3M35.1 284v.2zM35.1 284.6v1.4M37.1 285l.4-.4 .3 .1 .1 1.3M37.1 284.6v1.4M44.2 289.5l.7-.6v3.1M92.7 289.6l.6-.7 .8 .1a.67 .67 0 0 1 .2 1.1l-1.8 1.9h2.1M94.7 284h-1v2h1M95.2 284v2"/>
<path d="M96.7 284.9l-.1-.2a.61 .61 0 0 0-.8 .6 .61 .61 0 0 0 .8 .6l.1-.2M96.7 284.6v1.4M97.3 284.9l.1-.2a.61 .61 0 0 1 .8 .6 .61 .61 0 0 1-.8 .6l-.1-.2M97.3 284v2M100.2 284.6v1.4M102.2 284.9l-.2-.2a.61 .61 0 0 0-.8 .6 .61 .61 0 0 0 .8 .6l.2-.2M102.2 284.6v1.4M103.6 284.9l-.1-.2a.61 .61 0 0 0-.8 .6 .61 .61 0 0 0 .8 .6l.1-.2M103.6 284v2M110.4 284.9h.6M111.4 284h-1v2M111.8 285.2h.9l-.2-.5a.61 .61 0 0 0-.7 .6 .61 .61 0 0 0 .7 .6l.2-.2"/>
<path d="M114.1 284.9l-.2-.2a.61 .61 0 0 0-.7 .6 .61 .61 0 0 0 .7 .6l.2-.2M114.6 285l.3-.4 .4 .1 .1 1.3M114.6 284v2M117 284.9l-.2-.2a.61 .61 0 0 0-.8 .6 .61 .61 0 0 0 .8 .6l.2-.2M117 284.6v1.4M141.6 288.9h1.6l-.8 1.2a.99 .99 0 0 1 1 1.1 .99 .99 0 0 1-1.3 .8l-.5-.2-.2-.4M192.3 290.9h-2.2l1.5-2v3.1M203 280h125.1M203.5 280.3a1.08 1.08 0 0 1 1.1 .7 1.08 1.08 0 0 1-.4 1.3h-.7zM205.1 280.3v.2zM205.7 280.3v2M209 280.3v.2z"/>
<path d="M211.8 280.3v2M240.7 288.9h-1.5l-.1 1.3a1.08 1.08 0 0 1 1.6 0 1.08 1.08 0 0 1-.2 1.6 1.08 1.08 0 0 1-1.6-.4M289.6 289.3a.94 .94 0 0 0-1.3-.3 2.47 2.47 0 0 0 0 2.8 .94 .94 0 0 0 1.4-.4 .94 .94 0 0 0-.7-1.3 .94 .94 0 0 0-1.1 .8M297.2 280.5a1.08 1.08 0 0 1 1.1 .7 1.08 1.08 0 0 1-.3 1.2l-.8 .2zM302 280.5v1.7l.3 .4M307.4 280v7M311.1 281.6h.6M312.1 280.7h-1v2M312.5 281.9h.9l-.1-.5a.62 .62 0 0 0-.8 .6 .62 .62 0 0 0 .8 .6l.1-.2M314.8 281.6l-.2-.2a.61 .61 0 0 0-.7 .6 .61 .61 0 0 0 .7 .6l.2-.2M315.3 281.7l.3-.4 .4 .1 .1 1.3M315.3 280.7v2"/>
<path d="M317.7 281.6l-.2-.2a.61 .61 0 0 0-.8 .6 .61 .61 0 0 0 .8 .6l.2-.2M317.7 281.3v1.4M336.5 288.9h2l-1.4 3.1M385.1 289a.63 .63 0 0 0 .3 1.1 1.25 1.25 0 0 1 1.4 1.3 1.06 1.06 0 0 1-1.2 .6 1.06 1.06 0 0 1-.8-1.1 1.83 1.83 0 0 1 1.7-1l.2-.6a1.21 1.21 0 0 0-1.6-.3zM394.7 280h15.3"/>
<circle cx="209.9" cy="274.7" r=".62"/>
<circle cx="214.2" cy="274.7" r=".63"/>
<circle cx="220.5" cy="274.7" r=".62"/>
<circle cx="226.4" cy="274.7" r=".62"/>
<circle cx="230.8" cy="274.7" r=".62"/>
<circle cx="397.3" cy="274.5" r=".62"/>
<circle cx="36.1" cy="285.2" r=".62"/>
<circle cx="99.2" cy="285.2" r=".62"/>
<circle cx="104.6" cy="285.2" r=".62"/>
</g>
<g fill="#000" stroke="#000" stroke-width=".3">
<path d="M68.8 4.6v5.5h.3zM68.8 4.6h.3v5.5z"/>
<path d="M117.6 4.6v5.5h.3zM117.6 4.6h.3v5.5z"/>
<path d="M166.4 4.6v5.5h.3zM166.4 4.6h.3v5.5z"/>
<path d="M215.1 4.6v5.5h.4zM215.1 4.6h.4v5.5z"/>
<path d="M263.9 4.6v5.5h.3zM263.9 4.6h.3v5.5z"/>
<path d="M312.8 4.6v5.5h.3zM312.8 4.6h.3v5.5z"/>
<path d="M361.5 4.6v5.5h.3zM361.5 4.6h.3v5.5z"/>
<path d="M17.6 54.8v.6l2.9-.6zM17.6 55.4l2.9-.6v.6z"/>
<path d="M410 54.8v.6l2.8-.6zM410 55.4l2.8-.6v.6z"/>
<path d="M17.6 101.5v.6l2.9-.6zM17.6 102.1l2.9-.6v.6z"/>
<path d="M410 101.5v.6l2.8-.6zM410 102.1l2.8-.6v.6z"/>
<path d="M17.6 148.3v.6l2.9-.6zM17.6 148.9l2.9-.6v.6z"/>
<path d="M410 148.3v.6l2.8-.6zM410 148.9l2.8-.6v.6z"/>
<path d="M17.6 195.1v.6l2.9-.6zM17.6 195.7l2.9-.6v.6z"/>
<path d="M410 195.1v.6l2.8-.6zM410 195.7l2.8-.6v.6z"/>
<path d="M17.6 241.8v.6l2.9-.6zM17.6 242.4l2.9-.6v.6z"/>
<path d="M410 241.8v.6l2.8-.6zM410 242.4l2.8-.6v.6z"/>
<path d="M328.1 272.7v.3l81.9-.3zM328.1 273l81.9-.3v.3z"/>
<path d="M328 265.9l.3 21.1v-21.1zM328 265.9l.3 21.1h-.3z"/>
<path d="M203.2 266.1h206.8v-.3zM202.9 265.8h207.1l-206.8 .3zM202.9 265.8l.3 21.2v-20.9zM202.9 265.8l.3 21.2h-.3z"/>
<path d="M20.5 9.9v277.3l.3-.3zM20.5 9.9l.3 .3v276.7zM20.5 9.9l.3 .3 389.3-.3zM20.8 10.2l389.3-.3-.3 .3zM410.1 9.9l-.3 .3 .3 277zM409.8 10.2l.3 277-.3-.3zM20.5 287.2h389.6l-.3-.3zM20.5 287.2l.3-.3h389z"/>
<path d="M68.8 287.1v5.5h.3zM68.8 287.1h.3v5.5z"/>
<path d="M117.6 287.1v5.5h.3zM117.6 287.1h.3v5.5z"/>
<path d="M166.4 287.1v5.5h.3zM166.4 287.1h.3v5.5z"/>
<path d="M215.1 287.1v5.5h.4zM215.1 287.1h.4v5.5z"/>
<path d="M263.9 287.1v5.5h.3zM263.9 287.1h.3v5.5z"/>
<path d="M312.8 287.1v5.5h.3zM312.8 287.1h.3v5.5z"/>
<path d="M361.5 287.1v5.5h.3zM361.5 287.1h.3v5.5z"/>
</g>
<!-- layer: 10 -->
<g fill="none" stroke="#000" stroke-width=".3">
<path d="M23.7 279.6a.84 .84 0 0 1 1.2 .3 1.31 1.31 0 0 1-.8 2.1 1.65 1.65 0 0 1-.4-2.4zM23.9 275.7l.6-.5v2.5M37.6 279.4v2.6M53.8 279.4v2.6M69.8 279.4v2.1l.1 .3 .5 .2M75.6 279.4v.3zM77.8 279.4l-1.1 .5M106.9 275.8l.1-.4a.57 .57 0 0 1 .8-.1 .57 .57 0 0 1 .1 .9l-1.1 1.5h1.3M108.8 279.6v.7a.93 .93 0 0 1 .9 .6 .93 .93 0 0 1-.3 1.1 .79 .79 0 0 1-.9-.9 .79 .79 0 0 1 1-.7l.1-.1a.54 .54 0 0 0-.2-.9zM109.9 276.9h-1.3l.9-1.7v2.5M111.8 274.7l-1.5 3.9M111.8 278.9l-1.5 3.9"/>
<path d="M112.6 275.3l.4-.1a1.72 1.72 0 0 1 0 2.5h-.2a2.08 2.08 0 0 1-.2-2.4zM112.6 279.9l.4-.5v2.6M114.3 279.6l.5-.2a1.72 1.72 0 0 1 0 2.6h-.2a1.92 1.92 0 0 1-.3-2.4zM115.1 275.2h-.8l-.2 1.1a.74 .74 0 0 1 1 .1 .74 .74 0 0 1 0 1 .74 .74 0 0 1-1 .1l-.1-.2M117.3 274.7l-1.6 3.9M117.3 278.9l-1.6 3.9M118 275.3l.4-.1a1.72 1.72 0 0 1 0 2.5h-.1a2.08 2.08 0 0 1-.3-2.4zM118 279.6l.4-.2a1.72 1.72 0 0 1 0 2.6h-.1a2.08 2.08 0 0 1-.3-2.4zM119.5 275.2h1.3l-.9 2.5M120.6 279.8l-.5-.4a1.62 1.62 0 0 0 .1 2.6 .74 .74 0 0 0 .6-.9 .74 .74 0 0 0-.9-.6l-.3 .6M123.8 276.9v2.5M124.9 279.4l.9-2.5 1 2.5"/>
<path d="M127.4 278.1l1.5-.1 .2-.4-.1-.5-.5-.2h-1.1v2.5M130.9 276.9l-.1 2.3-.6 .2-.4-.2-.1-.6M133.5 276.9h-1.6v2.5M134.7 276.9v2.5M135.8 279.4l.9-2.5 1 2.5M141.3 276.9v2.5M144.4 276.9h-1.6v2.5M146.8 277.5a.94 .94 0 0 0-1.1-.6 .94 .94 0 0 0-.8 1 1.06 1.06 0 0 0 .4 1.3 1.06 1.06 0 0 0 1.3-.1l.2-.3M149.3 276.9v2.5l-1.7-2.5v2.5M150.6 277a1.27 1.27 0 0 1 1.6 .9 1.27 1.27 0 0 1-.8 1.5 1.33 1.33 0 0 1-1.3-.9 1.33 1.33 0 0 1 .5-1.5zM153 276.9v2.5h1.4M159.2 277.5a.92 .92 0 0 0-1-.6 .92 .92 0 0 0-.8 1 1.06 1.06 0 0 0 .4 1.3 1.06 1.06 0 0 0 1.3-.1l.1-.6h-.6"/>
<path d="M160.1 276.9v2.5M162.7 277.5a.94 .94 0 0 0-1-.6 .94 .94 0 0 0-.8 1 1.06 1.06 0 0 0 .3 1.3 1.06 1.06 0 0 0 1.4-.1l.1-.3M163.2 279.4l1-2.5 1 2.5M168.8 276.9v2.5M172 278.6h-1.9l1.2-1.7v2.5M172.9 277a.82 .82 0 0 1 1.2 .4 1.26 1.26 0 0 1-.8 2 1.65 1.65 0 0 1-.4-2.4zM175.3 277a.78 .78 0 0 1 1.2 .4 1.26 1.26 0 0 1-.8 2 1.61 1.61 0 0 1-.4-2.4zM205.6 276.7l-.1 2.3-.4 .2-.5-.1-.2-.7M206.6 279.1h.2zM207.8 276.7v2.5h1.5M209.8 279.1h.3zM212.8 277.3a.94 .94 0 0 0-1.1-.6 .94 .94 0 0 0-.8 1 1.06 1.06 0 0 0 .4 1.3 1.06 1.06 0 0 0 1.3-.1l.2-.3"/>
<path d="M213.6 279.1h.2zM216.5 277.3a.94 .94 0 0 0-1.1-.6 .94 .94 0 0 0-.7 1 1.06 1.06 0 0 0 .3 1.3 1.06 1.06 0 0 0 1.4-.1l.1-.3M217.3 279.1h.3zM28.9 282l1-2.6 1 2.6M29.3 281.1h1.2M31.5 280.6a.81 .81 0 0 1 1.1-.1 .81 .81 0 0 1 0 1.2 .81 .81 0 0 1-1.1-.1M31.5 280.3v2.5M33.7 280.3v1.7M37.6 280.6a.81 .81 0 0 1 1.2-.1 .81 .81 0 0 1 0 1.2 .81 .81 0 0 1-1.2-.1M41.2 280.6a.81 .81 0 0 0-1.2-.1 .81 .81 0 0 0 0 1.2 .81 .81 0 0 0 1.2-.1M41.2 280.3v1.7M43.6 280.6a.82 .82 0 0 0-1.3-.1 .82 .82 0 0 0 0 1.2 .82 .82 0 0 0 1.3-.1"/>
<path d="M44.4 280.4v1.6M47.7 280.7l.6-.4 .6 .1 .1 1.6M47.7 280.3v1.7M53.8 280.6a.82 .82 0 0 0-1.2-.1 .82 .82 0 0 0 0 1.2 .82 .82 0 0 0 1.2-.1M58.4 280.6a.81 .81 0 0 0-1.2-.1 .81 .81 0 0 0 0 1.2 .81 .81 0 0 0 1.2-.1M59.3 280.3l.1 1.5 .6 .2 .6-.5M60.6 280.3v1.7M61.6 280.7l.6-.4 .6 .1 .1 1.6M61.6 280.3v1.7M62.9 280.7l.6-.4 .6 .1 .2 1.6M65.1 281h1.4a.78 .78 0 0 0-1-.7 .78 .78 0 0 0-.3 1.3 .77 .77 0 0 0 1.3 0M67.4 280.7l.6-.4 .6 .1 .1 1.6"/>
<path d="M67.4 280.3v1.7M69.4 280.3h.9M72.5 280.6a.81 .81 0 0 0-1.2-.1 .81 .81 0 0 0 0 1.2 .81 .81 0 0 0 1.2-.1M72.5 280.3v1.7M74.8 280.6a.81 .81 0 0 0-1.2-.1 .81 .81 0 0 0 0 1.2 .81 .81 0 0 0 1.2-.1M75.6 280.4v1.6M78.9 280.7l.6-.4 .6 .1 .1 1.6M78.9 280.3v1.7M308.7 283.6a.75 .75 0 0 1 1.2 .4 1.26 1.26 0 0 1-.8 2 1.61 1.61 0 0 1-.4-2.4zM312.1 283.4h-1.2l-.1 1.2a.88 .88 0 0 1 1.3 0 .88 .88 0 0 1-.1 1.3 .88 .88 0 0 1-1.3-.4M315 283l-2.1 3.8M315.9 284l.6-.6v2.6"/>
<path d="M318.3 283.6a.78 .78 0 0 1 1.1 .4v1.5a.75 .75 0 0 1-.7 .5 .75 .75 0 0 1-.6-.5 2.19 2.19 0 0 1 .2-1.9zM322.2 283l-2.1 3.8M323.2 283.6a.75 .75 0 0 1 1.1 .4 1.26 1.26 0 0 1-.8 2 1.61 1.61 0 0 1-.3-2.4zM326.6 283.8a.7 .7 0 0 0-1-.2 1.49 1.49 0 0 0 .5 2.4 .76 .76 0 0 0 .7-.8 .76 .76 0 0 0-.8-.7 .76 .76 0 0 0-.8 .6M331.8 284h1.7a1.2 1.2 0 0 0 1-1.2 1.2 1.2 0 0 0-1-1.2h-1.7v4.5M335.8 284h1.7a1.2 1.2 0 0 0 1-1.2 1.2 1.2 0 0 0-1-1.2h-1.7v4.5M340.2 281.8a1.24 1.24 0 0 1 1.9 .7 4.3 4.3 0 0 1-.3 3.4 1.28 1.28 0 0 1-2-.6 4.2 4.2 0 0 1 .4-3.5zM345.9 282.3a1.1 1.1 0 0 0-1.6-.5 3.7 3.7 0 0 0 0 4.1 1.31 1.31 0 0 0 1.9-1.2 1.31 1.31 0 0 0-1.9-1.1l-.6 1M350.6 280.8l-3.5 6.8M352.1 281.8a1.28 1.28 0 0 1 1.9 .7 4.1 4.1 0 0 1-.4 3.4 1.24 1.24 0 0 1-1.9-.6 4.4 4.4 0 0 1 .4-3.5zM355.9 281.8a1.24 1.24 0 0 1 1.9 .7 3.9 3.9 0 0 1-.3 3.4 1.23 1.23 0 0 1-1.9-.6 3.9 3.9 0 0 1 .3-3.5zM361.7 282.3a1.13 1.13 0 0 0-1.7-.5 3.7 3.7 0 0 0 0 4.1 1.31 1.31 0 0 0 1.9-1.2 1.31 1.31 0 0 0-1.9-1.1l-.6 1"/>
<path d="M365.5 282.3a1.13 1.13 0 0 0-1.7-.5 4 4 0 0 0 0 4.1 1.32 1.32 0 0 0 1.9-1.2 1.32 1.32 0 0 0-1.9-1.1l-.6 1M374.5 281.6h-2.5v4.5h2.5M376 282.5l1-.9v4.5M378.9 286.1l1.5-4.5 1.6 4.5M379.5 284.6h1.9M382.9 285.9l.3-.2 .1 .2-.1 .2zM385.3 282.5l.9-.9v4.5M389.1 281.8a1.23 1.23 0 0 1 1.9 .7 3.9 3.9 0 0 1-.4 3.4 1.24 1.24 0 0 1-1.9-.6 4.4 4.4 0 0 1 .4-3.5z"/>
<circle cx="155.7" cy="278.2" r="1.13"/>
<circle cx="36" cy="281.1" r=".84"/>
<circle cx="46" cy="281.1" r=".83"/>
<circle cx="55.5" cy="281.1" r=".83"/>
<circle cx="77.3" cy="281.1" r=".84"/>
</g>
<!-- layer: 9 -->
<g fill="none" stroke="#000" stroke-width=".3">
<path d="M168.1 59.5a.83 .83 0 0 1 1 .6 .83 .83 0 0 1-.7 1l-.5-.3-.1-.7zM170.5 59.6l-.1-.1a.83 .83 0 0 0-1 .6 .83 .83 0 0 0 .6 1 .53 .53 0 0 0 .6-.5 .53 .53 0 0 0-.5-.6 .53 .53 0 0 0-.6 .5M172.4 59.1l-1.5 2.5M173 59.5a.83 .83 0 0 1 1 .6 .83 .83 0 0 1-.6 1l-.5-.3zM174.6 59.5a.83 .83 0 0 1 1 .6 .83 .83 0 0 1-.6 1l-.5-.3zM176.2 59.5a.83 .83 0 0 1 1 .6 .83 .83 0 0 1-.5 1l-.6-.3-.1-.7zM178.6 59.6v-.1a.83 .83 0 0 0-1 .6 .83 .83 0 0 0 .6 1 .53 .53 0 0 0 .5-.5 .53 .53 0 0 0-.5-.6 .53 .53 0 0 0-.5 .5M180.3 59.6l-.1-.1a.83 .83 0 0 0-1 .6 .83 .83 0 0 0 .5 1 .53 .53 0 0 0 .6-.5 .53 .53 0 0 0-.5-.6 .53 .53 0 0 0-.5 .5M182.8 59.4h-1.1v1.7h1.1M183.4 59.7l.4-.3v1.7M187.2 59.7l.4-.3v1.7M188.8 59.5l.3-.1a.88 .88 0 0 1 .6 .8 .88 .88 0 0 1-.6 .9l-.4-.3-.1-.4z"/>
<path d="M164.5 60.3l1-.1 .1-.7-1.1-.1v1.7M166.2 60.3l1-.1 .1-.7-1.1-.1v1.7M180.9 61h.2zM181.7 60.2h.6M184.6 61.1l.6-1.7 .7 1.7M184.8 60.5h.8M186.3 61h.1zM164.5 83l1-.1 .1-.6-1.1-.2v1.7M166.2 83l1-.1 .1-.6-1.1-.2v1.7M168.1 82.2a.83 .83 0 0 1 1 .6 .83 .83 0 0 1-.7 1l-.5-.3-.1-.7zM170.5 82.4l-.1-.2a.83 .83 0 0 0-1 .6 .83 .83 0 0 0 .6 1 .53 .53 0 0 0 .6-.5 .53 .53 0 0 0-.5-.5 .53 .53 0 0 0-.6 .5M172.4 81.8l-1.5 2.6"/>
<path d="M173 82.2a.83 .83 0 0 1 1 .6 .83 .83 0 0 1-.6 1l-.5-.3zM174.6 82.2a.83 .83 0 0 1 1 .6 .83 .83 0 0 1-.6 1h-.1a1.13 1.13 0 0 1-.3-1.6zM176.2 82.2a.83 .83 0 0 1 1 .6 .83 .83 0 0 1-.5 1l-.6-.3-.1-.7zM178.6 82.4v-.2a.83 .83 0 0 0-1 .6 .83 .83 0 0 0 .6 1 .53 .53 0 0 0 .5-.5 .53 .53 0 0 0-.5-.5 .53 .53 0 0 0-.5 .5M180.3 82.4l-.1-.2a.83 .83 0 0 0-1 .6 .83 .83 0 0 0 .5 1 .53 .53 0 0 0 .6-.5 .53 .53 0 0 0-.5-.5 .53 .53 0 0 0-.5 .5M180.9 83.7h.2zM181.7 82.9h.6M182.8 82.1h-1.1v1.7h1.1M183.4 82.5l.4-.4v1.7M184.6 83.8l.6-1.7 .7 1.7M184.8 83.3h.8M186.3 83.7h.1z"/>
<path d="M187.2 82.5l.4-.4v1.7M188.8 82.2l.3-.1a.88 .88 0 0 1 .6 .9 .88 .88 0 0 1-.6 .8l-.5-.7z"/>
</g>
<text font-size="11" x="330.6" y="282.2">PP06/0066</text>
<text font-size="6.6" x="252.2" y="286.1">RUSSULA S.A.</text>
<g font-size="6.2">
<text x="44.4" y="36.3">-U4</text>
<text x="122.1" y="272.3">+TA102</text>
<text x="239.5" y="275.9">TREN DE ROLLOS Y BARRAS</text>
<text x="239.9" y="271.6">ESQUEMA ELECTRICO</text>
<text x="122.1" y="276.6">CONVERTIDOR C.C. TIJERA 1BM</text>
<text x="122.1" y="285">FUENTE 5V.DC.</text>
</g>
<g font-size="5.7">
<text x="31.7" y="25.4">+TA102</text>
<text x="302.7" y="91">X107</text>
<text x="312.9" y="147.8">X205</text>
<text x="147.8" y="171.4">U4</text>
<text x="252.9" y="171.4">U5</text>
<text x="203.2" y="273">J.M. CEDEIRA</text>
<text x="27.5" y="279">As-built</text>
<text x="93.1" y="279">C.C.R.</text>
<text x="239.5" y="280.1">ACINDAR</text>
<text x="398.6" y="280.8">2684</text>
<text x="92.8" y="283.3">PAZOS</text>
<text x="203.2" y="287.5">J.PAZOS</text>
<text x="296.3" y="287.2">ELEC</text>
<text x="398.6" y="287.9">2700</text>
</g>
<g font-size="5.3">
<text x="215.2" y="111.8">ADB</text>
<text x="201.8" y="119.2">X7</text>
<text x="289.6" y="136.5" transform="rotate(-90 289.6 136.5)">2682</text>
<text x="201.8" y="141.8">X2</text>
<text x="158.4" y="198.3">220V.AC</text>
<text x="263.5" y="198.3">220V.AC</text>
<text x="147.1" y="220.8">PE</text>
<text x="252.6" y="220.8">PE</text>
<text x="21.5" y="287.2">No</text>
</g>
<g font-size="4.9">
<text x="118.9" y="46.9">PROFIBUS</text>
<text x="118.9" y="50.8">CONNECTOR</text>
<text x="163.3" y="58.9">+TA102</text>
<text x="366.9" y="59.6">ADB</text>
<text x="347.5" y="64.2">ADAPTADOR BUS POSTERIOR</text>
<text x="352.8" y="69.1">6SE7090-0XX84-4HA0</text>
<text x="289.3" y="76.9" transform="rotate(-90 289.3 76.9)">2682</text>
<text x="126.6" y="97.7" transform="rotate(-90 126.6 97.7)">ON</text>
<text x="136.5" y="97.7" transform="rotate(-90 136.5 97.7)">OFF</text>
<text x="169.3" y="130.5">PROFIBUS DP COMMUNICATION</text>
<text x="185.2" y="134.4">CARD CBP</text>
<text x="169" y="138.3">6SE7090-0XX84-0FF05</text>
<text x="76.2" y="164.4">X195</text>
<text x="213.1" y="164.4">X197</text>
<text x="197.2" y="201.1">+</text>
<text x="302.7" y="201.1">+</text>
<text x="327.7" y="203.6">2682</text>
<text x="308" y="207.1">BLACK</text>
<text x="165.1" y="222.2">DC.OK</text>
<text x="270.2" y="222.2">DC.OK</text>
<text x="115" y="255.4">220VAC</text>
<text x="115" y="258.6">2652</text>
<text x="394.1" y="283.6">Cont</text>
</g>
<g font-size="4.4">
<text x="163.3" y="81.5">+TA104</text>
<text x="308" y="197.2">BROWN</text>
</g>
<g font-size="2.6">
<text x="197.2" y="209.9">-</text>
<text x="302.7" y="209.9">-</text>
</g>
</svg>
